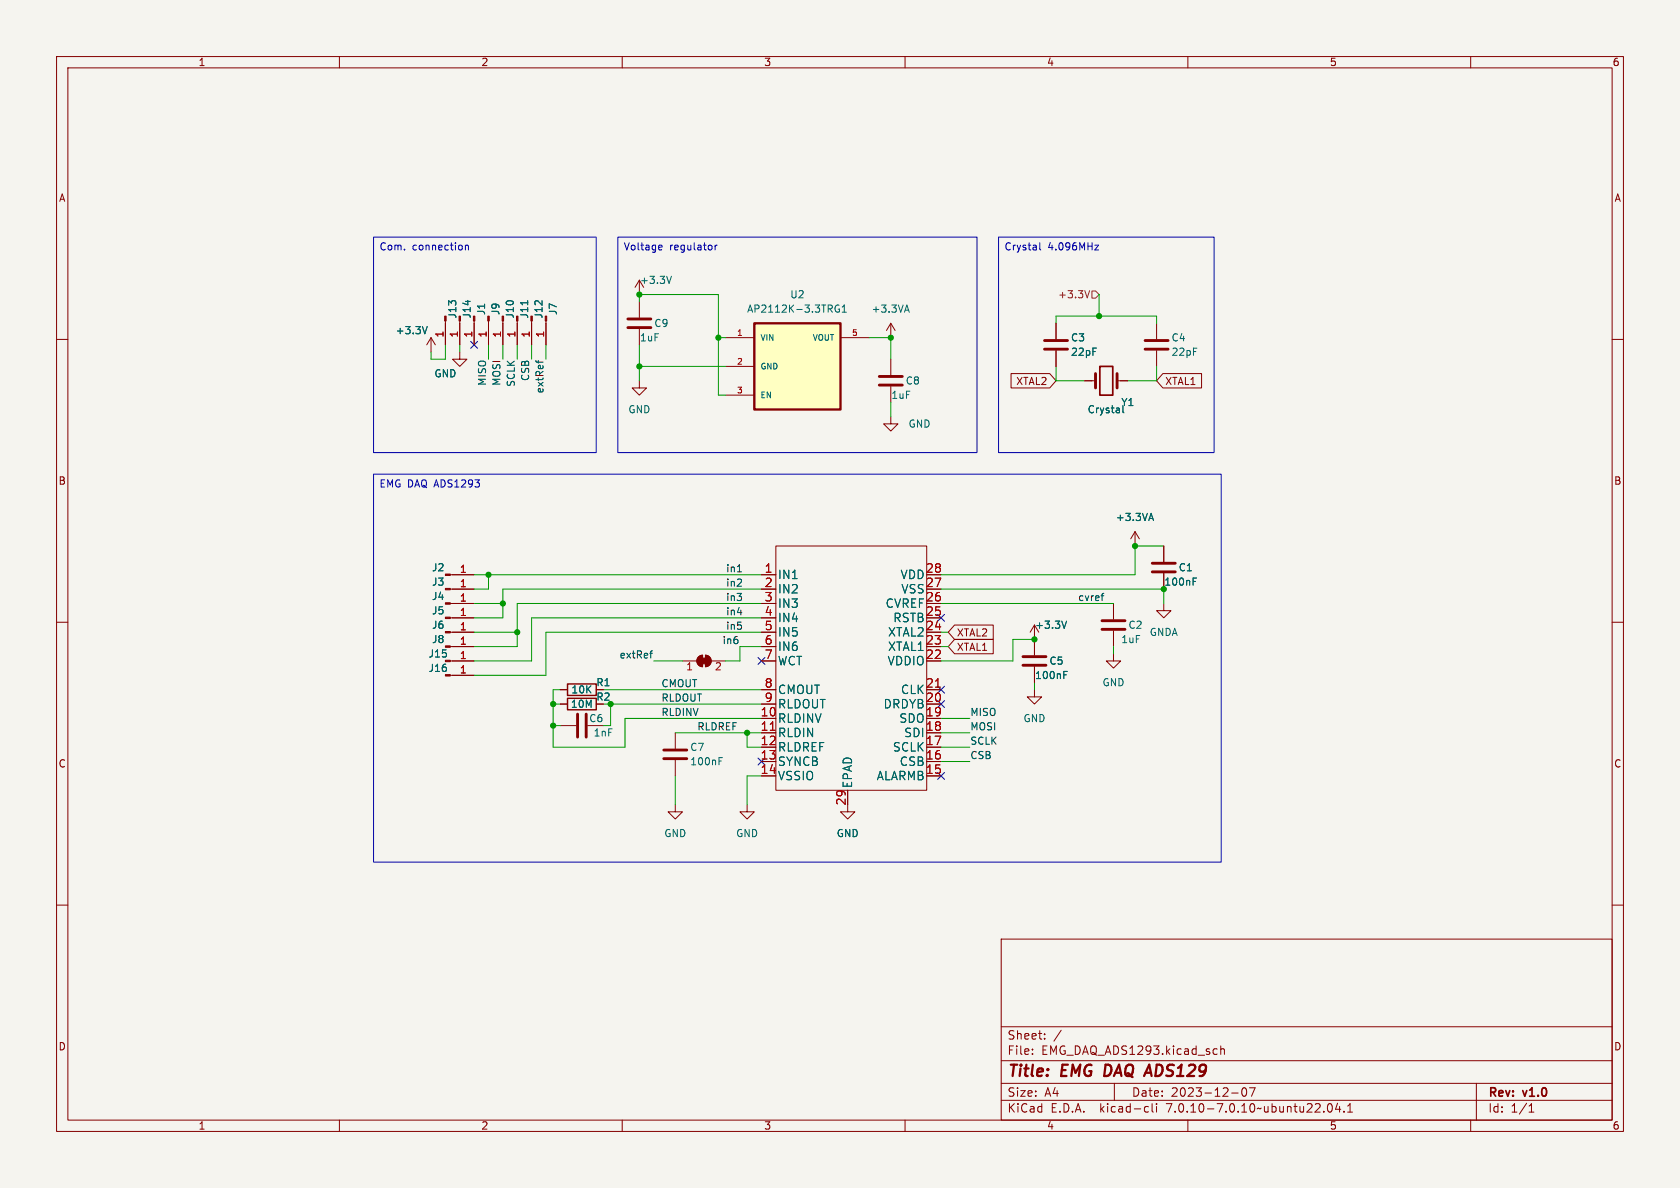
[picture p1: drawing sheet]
<svg xmlns="http://www.w3.org/2000/svg" width="297mm" height="210mm" viewBox="0 0 297 210" stroke-linecap="round" stroke-linejoin="round" font-family="sans-serif">
<path d="M0 0h297v210h-297z" fill="#f5f4ef" stroke="#f5f4ef" stroke-width=".18"/>
<g fill="none" stroke="#840000" stroke-width=".18">
<path d="M10 10h277v190h-277zM12 12h273v186h-273zM60 10v2M110 10v2M160 10v2M210 10v2M260 10v2M10 60h2M76.2 59.7l-.8 1.3M76.2 59.7v2.5M76.2 59.7l.8 1.3M78.7 56.7v4.3"/>
<path d="M81.3 56.7v4.3M83.8 56.7v4.3M86.4 56.7v4.3M88.9 56.7v4.3M91.4 56.7v4.3M94 56.7v4.3M96.5 56.7v4.3M112.3 50.8l.7-1.3v2.6M113 53.3v2.8M113 58.2v2.8M128.3 59.7h5M148.6 59.7h5.1"/>
<path d="M157.5 57.2v2.5M157.5 57.2l-.8 1.2M157.5 57.2l.7 1.2M186.7 57.2v2.7M204.5 57.2v2.7M285 60h2M81.3 62.2v1.3h1.2l-1.2 1.3-1.3-1.3h1.3M113 67.3v1.3h1.3l-1.3 1.3-1.2-1.3h1.2M128.3 64.8h5M128.3 69.9h5M157.5 73.7v1.2h1.2l-1.2 1.3-1.3-1.3h1.3M157.5 63.5v2.8"/>
<path d="M157.5 68.3v2.8M178.7 66h6.9l1.1 1.3-1.1 1.3h-6.9zM186.7 62v2.8M191.8 67.3h1.9M197.5 67.3h1.9M204.5 62v2.8M205.6 66h6.8v2.6h-6.8l-1.1-1.3zM137.2 96.5h26.6v43.2h-26.6zM200.7 94l-.8 1.3M200.7 94v2.5M200.7 94l.7 1.3M205.7 96.5v2.8"/>
<path d="M10 110h2M79.6 109.2h4.2M79.6 116.8h4.2M79.6 101.6h4.2M79.6 104.1h4.2M79.6 106.7h4.2M79.6 111.8h4.2M79.6 114.3h4.2M79.6 119.4h4.2M120.6 116.8h2.6M123.5 116.1l.7-.3v2.1a1.02 1.02 0 0 1-.9-.7 1.02 1.02 0 0 1 .2-1.1zM124.7 115.8a1.02 1.02 0 0 1 1 1 1.02 1.02 0 0 1-1 1.1z"/>
<path d="M125.7 116.8h2.6M134.6 109.2h2.6M134.6 116.8h2.6M134.6 101.6h2.6M134.6 104.1h2.6M134.6 106.7h2.6M134.6 111.8h2.6M134.6 114.3h2.6M168.8 110.5h6.8v2.5h-6.8l-1.2-1.2zM168.8 113h6.8v2.6h-6.8l-1.2-1.3zM182.1 111.8l.8-1.3v5.3M182.9 117.9v2.8"/>
<path d="M196.8 115.6v1.2h1.3l-1.3 1.3-1.2-1.3h1.2M196.8 106.7v2.8M196.8 111.5v2.8M205.7 106.7v1.3h1.3l-1.3 1.2-1.2-1.2h1.2M205.7 101.3v2.8M285 110h2M99.1 121.9h1.2M99.1 128.3h2.8M99.1 124.5h1.2M119.4 129.5v2.8M119.4 134.4v2.8M134.6 121.9h2.6"/>
<path d="M134.6 129.5h2.6M134.6 124.5h2.6M163.8 121.9h2.6M182.9 121.9v1.3h1.2l-1.2 1.3-1.3-1.3h1.3M10 160h2M119.4 142.2v1.3h1.2l-1.2 1.3-1.3-1.3h1.3M132.1 142.2v1.3h1.2l-1.2 1.3-1.3-1.3h1.3M149.9 142.2v1.3h1.2l-1.2 1.3-1.3-1.3h1.3M285 160h2M177 166h108v32h-108zM60 198v2M110 198v2"/>
<path d="M160 198v2M177 194.5h108M177 191.5h108M177 187.5h108M177 181.5h108M182.5 186.3v.1M182.5 185.5v.1M184.7 183.6v.1M184.7 182.8v.1M187.6 182.1l-1.3 2M197 191.5v3M202.6 195.6l.4 .1"/>
<path d="M203 196.5l-.4 .1M203.7 195.1v1.3l.2 .2M204.5 195.1v.1M204.5 195.6v1M210 198v2M215 185.4l.2 .1M215.2 186.3l-.2 .1M215.8 184.9v1.5M215.8 185.5l.2-.1 .4 .1 .1 .9M217.7 193.2h1.2M219.7 192.4l.2-.1a.81 .81 0 0 1 .6 .6 .81 .81 0 0 1-.3 .8l-.2 .1a.81 .81 0 0 1-.3-1.4zM220.9 192.3h1l-.7 1.5"/>
<path d="M234 196.5v.1M234.9 195.2l.1-.1a.81 .81 0 0 1 .6 .6 .81 .81 0 0 1-.3 .8l-.1 .1a.81 .81 0 0 1-.6-.6 .81 .81 0 0 1 .3-.8zM236.5 195l-.4 1.1h.9M236.8 195.6v1M237.6 196.5v.1M238.2 196.6h.9M238.2 195.5l.5-.4v1.5M260 198v2M261 191.5v6.5M270.3 196.6h.9M270.3 195.5l.4-.4v1.5"/>
</g>
<path d="M195.5 188.2l-.3 2h.5" fill="none" stroke="#840000" stroke-width=".4"/>
<path d="M100.3 120.9h5.1v2h-5.1zM100.3 123.4h5.1v2.1h-5.1z" fill="none" stroke="#840000" stroke-width=".25"/>
<g fill="none" stroke="#840000" stroke-width=".51">
<path d="M111 57.9h4.1M111 56.4h4.1M155.4 68.1h4.1M155.4 66.5h4.1M184.7 61.7h4M184.7 60.2h4M193.7 66v2.6M197.5 66v2.6M202.4 61.7h4.1M202.4 60.2h4.1M203.7 99.6h4.1M180.8 117.6h4.1"/>
<path d="M180.8 116.1h4.1M194.8 111.3h4.1M194.8 109.7h4.1M203.7 101.1h4.1M102.1 126.2v4.1M103.6 126.2v4.1M117.3 134.1h4.1M117.3 132.6h4.1"/>
</g>
<g fill="none" stroke="#006464" stroke-width=".18">
<path d="M75.5 57.7l-.4 1.3M93.3 53.2v.7M118.7 48.8l-.4 1.3M148.3 54a.59 .59 0 0 0-.7 .6 .59 .59 0 0 0 .7 .5l.1-.5h-.2M148.9 55.2h.7M148.9 54.3l.4-.4v1.3M160 54.8h.6M160.3 53.9l.4 1.3M198.5 71.7v1.1l.2 .2M203.2 91.7h.6M203.5 90.7l.4 1.3M188.1 119.3h.4"/>
<path d="M188.1 118.7h.6M188.6 109.8l-.5 1.3M210.9 102.8h.5M210.9 102.2h.6M127.1 134.5h.4M127.1 133.9h.6"/>
</g>
<g fill="#840000" stroke="#840000" stroke-width=".18">
<path d="M88.8 55.9h.2v.8h-.2z"/>
<path d="M86.2 55.9h.3v.8h-.3z"/>
<path d="M78.6 55.9h.3v.8h-.3z"/>
<path d="M78.7 109.1h.9v.2h-.9z"/>
<path d="M124 116.3h1v1h-1z"/>
<path d="M123.5 116.1l.7-.3v2.1a1.02 1.02 0 0 1-.9-.7 1.02 1.02 0 0 1 .2-1.1z"/>
<path d="M124.7 115.8a1.02 1.02 0 0 1 1 1 1.02 1.02 0 0 1-1 1.1z"/>
<path d="M78.7 106.6h.9v.2h-.9z"/>
<path d="M78.7 114.2h.9v.2h-.9z"/>
<path d="M78.7 111.6h.9v.3h-.9z"/>
<path d="M78.7 101.5h.9v.2h-.9z"/>
<path d="M78.7 119.3h.9v.2h-.9z"/>
<path d="M78.7 116.7h.9v.3h-.9z"/>
<path d="M78.7 104h.9v.3h-.9z"/>
</g>
<path d="M133.3 57.2h15.3v15.2h-15.3z" fill="#ffffc2" stroke="#ffffc2" stroke-width=".18"/>
<path d="M133.3 57.2h15.3v15.2h-15.3z" fill="none" stroke="#840000" stroke-width=".41"/>
<path d="M136.2 129.1h.8M165.4 121.5h.8" fill="none" stroke="#a90000" stroke-width=".18"/>
<path d="M194.4 64.8h2.3v5.1h-2.3z" fill="none" stroke="#840000" stroke-width=".3"/>
<path d="M192.6 51.4l-.4 1.2M193 51.4h.7l.6 .7-.6 .6h-.7z" fill="none" stroke="#725600" stroke-width=".18"/>
<path d="M94.7 63.7l.1 .3M95.2 63.7v.5M114.9 115.5h.4M115.3 115.1h-.2M130.4 101.1h.7M194.7 105.3h.4M195.1 104.9l-.2 .1" fill="none" stroke="#0f0f0f" stroke-width=".18"/>
<path d="M66 41.9h39.4v38.1h-39.4zM82.3 43.5l.2-.2 .3 .1v.8M82.3 43.3v.9M109.2 41.9h63.5v38.1h-63.5zM116.6 43.3l.4 .1v.2l-.6 .2M117 44.1l-.4 .1M126.4 43.3v.9M126.8 43.3l-.4 .3M176.5 41.9h38.1v38.1h-38.1zM183.8 42.9v1.1l.2 .2M193.5 43.3h.7l-.7 .9h.7M66 83.8h149.9v68.6h-149.9z" fill="none" stroke="#0000c2" stroke-width=".18"/>
<g fill="none" stroke="#009600" stroke-width=".18">
<path d="M113 53.3v-1.2h14v17.8h1.3M127 59.7h1.3M153.7 59.7h3.8v3.8M186.7 57.2v-1.3h17.8v1.3M194.3 52.1v3.8M78.7 61v2.5h-2.5v-1.3M81.3 61v1.2M86.4 61v2.5M88.9 61v2.5M91.4 61v2.5M94 61v2.5M96.5 61v2.5"/>
<path d="M113 61v6.3M113 64.8h15.3M157.5 71.1v2.6M186.7 64.8v2.5h5.1M204.5 64.8v2.5h-5.1M205.7 96.5h-5v5.1h-34.3M83.8 111.8h7.6M83.8 101.6h50.8M83.8 106.7h5.1M86.4 101.6v2.5h-2.6M115.6 116.8h5M134.6 109.2h-40.6v7.6h-10.2"/>
<path d="M134.6 106.7h-43.2v7.6h-7.6M134.6 111.8h-38.1v7.6h-12.7M134.6 104.1h-45.7v5.1h-5.1M134.6 114.3h-3.8v2.5h-2.5M166.4 111.8h1.2M166.4 114.3h1.2M166.4 106.7h30.4M166.4 104.1h39.3v2.6M182.9 113h-3.8v3.8h-12.7M196.8 114.3v1.3M97.8 124.5h1.3M97.8 128.3h1.3"/>
<path d="M99.1 121.9h-1.3v10.2h12.7v-5.1h24.1M106.7 121.9h27.9M119.4 129.5h15.2M119.4 137.2v5M132.1 129.5v2.6h2.5M134.6 137.2h-2.5v5M134.6 124.5h-26.7v3.8h-1.2M166.4 127h5M166.4 134.6h5M166.4 129.5h5M166.4 132.1h5M182.9 120.7v1.2"/>
</g>
<g fill="none" stroke="#000084" stroke-width=".18">
<path d="M83.2 60.4l1.2 1.2M84.4 60.4l-1.2 1.2M134 116.2l1.2 1.2M135.2 116.2l-1.2 1.2M165.8 108.6l1.2 1.2M167 108.6l-1.2 1.2M134 134l1.2 1.2M135.2 134l-1.2 1.2M165.8 121.3l1.2 1.2M165.8 123.9l1.2 1.2M165.8 136.6l1.2 1.2M167 121.3l-1.2 1.2"/>
<path d="M167 123.9l-1.2 1.2M167 136.6l-1.2 1.2"/>
</g>
<g fill="#009600" stroke="#009600" stroke-width=".18">
<circle cx="91.4" cy="111.8" r=".46"/>
<circle cx="97.8" cy="124.5" r=".46"/>
<circle cx="132.1" cy="129.5" r=".46"/>
<circle cx="97.8" cy="128.3" r=".46"/>
<circle cx="107.9" cy="124.5" r=".46"/>
<circle cx="182.9" cy="113" r=".46"/>
<circle cx="205.7" cy="104.1" r=".46"/>
<circle cx="200.7" cy="96.5" r=".46"/>
<circle cx="88.9" cy="106.7" r=".46"/>
<circle cx="86.4" cy="101.6" r=".46"/>
<circle cx="113" cy="64.8" r=".46"/>
<circle cx="127" cy="59.7" r=".46"/>
<circle cx="194.3" cy="55.9" r=".46"/>
<circle cx="157.5" cy="59.7" r=".46"/>
<circle cx="113" cy="52.1" r=".46"/>
</g>
<g font-size="2.8" fill="#840000">
<text x="178" y="190.9">Title:</text>
<text x="187.7" y="190.9">EMG</text>
<text x="196.1" y="190.9">DAQ ADS129</text>
</g>
<g font-size="2.1" fill="#a90000">
<text x="135.1" y="101.3">1</text>
<text x="163.6" y="101.3">28</text>
<text x="135.1" y="103.9">2</text>
<text x="135.1" y="106.4">3</text>
<text x="135.1" y="109">4</text>
<text x="135.1" y="111.5">5</text>
<text x="163.6" y="109">25</text>
<text x="135.1" y="114">6</text>
<text x="135.1" y="116.6">7</text>
<text x="163.6" y="116.6">22</text>
<text x="163.6" y="114">23</text>
<text x="135.1" y="121.7">8</text>
<text x="135.1" y="124.2">9</text>
<text x="163.6" y="124.2">20</text>
<text x="163.6" y="121.7">21</text>
<text x="134.4" y="126.7">10</text>
<text x="134.4" y="129.3">11</text>
<text x="134.4" y="131.8">12</text>
<text x="163.6" y="131.8">17</text>
<text x="163.6" y="129.3">18</text>
<text x="134.4" y="134.4">13</text>
<text x="134.4" y="136.9">14</text>
<text x="163.6" y="134.4">16</text>
<text x="149.6" y="142.5" transform="rotate(-90 149.6 142.5)">29</text>
</g>
<g font-size="2.1" fill="#006464">
<text x="137.4" y="102.6">IN1</text>
<text x="137.4" y="105.1">IN2</text>
<text x="137.4" y="107.7">IN3</text>
<text x="156.5" y="107.7">CVREF</text>
<text x="159.1" y="102.6">VDD</text>
<text x="159.3" y="105.1">VSS</text>
<text x="163.6" y="106.4">26</text>
<text x="163.6" y="103.9">27</text>
<text x="137.4" y="110.2">IN4</text>
<text x="137.4" y="112.7">IN5</text>
<text x="156.9" y="112.7">XTAL2</text>
<text x="157.9" y="110.2">RSTB</text>
<text x="163.6" y="111.5">24</text>
<text x="137.4" y="115.3">IN6</text>
<text x="137.4" y="117.8">WCT</text>
<text x="156.9" y="117.8">VDDIO</text>
<text x="156.9" y="115.3">XTAL1</text>
<text x="137.4" y="122.9">CMOUT</text>
<text x="137.4" y="125.4">RLDOUT</text>
<text x="156.1" y="125.4">DRDYB</text>
<text x="159.2" y="122.9">CLK</text>
<text x="137.4" y="128">RLDINV</text>
<text x="137.4" y="130.5">RLDIN</text>
<text x="158.9" y="128">SDO</text>
<text x="159.8" y="130.5">SDI</text>
<text x="163.6" y="126.7">19</text>
<text x="137.4" y="133.1">RLDREF</text>
<text x="137.4" y="135.6">SYNCB</text>
<text x="157.8" y="133.1">SCLK</text>
<text x="159" y="135.6">CSB</text>
<text x="163.6" y="136.9">15</text>
<text x="137.4" y="138.1">VSSIO</text>
<text x="150.8" y="139.4" transform="rotate(-90 150.8 139.4)">EPAD</text>
<text x="154.9" y="138.1">ALARMB</text>
</g>
<g font-size="2.1" fill="#840000">
<text x="178" y="184">Sheet:</text>
<text x="178" y="186.7">File:</text>
<text x="184.1" y="186.7">EMG_DAQ_ADS1293.kicad_sch</text>
<text x="178" y="196.9">KiCad</text>
<text x="178" y="194.1">Size:</text>
<text x="184.7" y="194.1">A4</text>
<text x="185.7" y="196.9">E.D.A.</text>
<text x="194.6" y="196.9">kicad-cli</text>
<text x="200" y="194.1">Date:</text>
<text x="206.5" y="196.9">7.0.10-7.0.10~ubuntu22.04.1</text>
<text x="207" y="194.1">2023-12-07</text>
<text x="263" y="194.3">Rev:</text>
<text x="263" y="196.9">Id:</text>
<text x="267.1" y="196.9">1/1</text>
<text x="269.4" y="194.3">v1.0</text>
</g>
<g font-size="1.8" fill="#840000">
<text x="35" y="11.9">1</text>
<text x="85" y="11.9">2</text>
<text x="135" y="11.9">3</text>
<text x="185" y="11.9">4</text>
<text x="235" y="11.9">5</text>
<text x="285" y="11.9">6</text>
<text x="10.3" y="35.9">A</text>
<text x="285.3" y="35.9">A</text>
<text x="179.6" y="68.3">XTAL2</text>
<text x="205.9" y="68.3">XTAL1</text>
<text x="10.3" y="85.9">B</text>
<text x="285.3" y="85.9">B</text>
<text x="169.1" y="112.7">XTAL2</text>
<text x="169.1" y="115.3">XTAL1</text>
<text x="105.3" y="121.5">R1</text>
<text x="105.3" y="124.1">R2</text>
<text x="10.3" y="135.9">C</text>
<text x="285.3" y="135.9">C</text>
<text x="10.3" y="185.9">D</text>
<text x="285.3" y="185.9">D</text>
<text x="35" y="199.9">1</text>
<text x="85" y="199.9">2</text>
<text x="135" y="199.9">3</text>
<text x="185" y="199.9">4</text>
<text x="235" y="199.9">5</text>
<text x="285" y="199.9">6</text>
</g>
<g font-size="1.8" fill="#0000c2">
<text x="67" y="44.6">Com.</text>
<text x="72.9" y="44.6">connection</text>
<text x="110.2" y="44.6">Voltage</text>
<text x="118.4" y="44.6">regulator</text>
<text x="177.5" y="44.6">Crystal</text>
<text x="185.2" y="44.6">4.096MHz</text>
<text x="67" y="86.5">EMG DAQ ADS1293</text>
</g>
<g font-size="1.8" fill="#006464">
<text x="113" y="50.4">+3.3V</text>
<text x="139.6" y="52.9">U2</text>
<text x="69.9" y="59.3">+3.3V</text>
<text x="80.9" y="56.4" transform="rotate(-90 80.9 56.4)">J13</text>
<text x="83.4" y="56.4" transform="rotate(-90 83.4 56.4)">J14</text>
<text x="86" y="55.8" transform="rotate(-90 86 55.8)">J1</text>
<text x="88.5" y="55.8" transform="rotate(-90 88.5 55.8)">J9</text>
<text x="91" y="56.4" transform="rotate(-90 91 56.4)">J10</text>
<text x="93.6" y="56.4" transform="rotate(-90 93.6 56.4)">J11</text>
<text x="96.1" y="56.4" transform="rotate(-90 96.1 56.4)">J12</text>
<text x="98.7" y="55.8" transform="rotate(-90 98.7 55.8)">J7</text>
<text x="115.6" y="58">C9</text>
<text x="132" y="55.5">AP2112K-3.3TRG1</text>
<text x="154" y="55.5">+3.3VA</text>
<text x="113" y="60.6">1uF</text>
<text x="189.2" y="60.6">C3</text>
<text x="189.2" y="63.1">22pF</text>
<text x="207" y="60.6">C4</text>
<text x="207" y="63.1">22pF</text>
<text x="76.7" y="66.9">GND</text>
<text x="157.5" y="70.7">1uF</text>
<text x="160" y="68.2">C8</text>
<text x="198.1" y="72">Y1</text>
<text x="111" y="73.3">GND</text>
<text x="160.5" y="75.8">GND</text>
<text x="192.2" y="73.3">Crystal</text>
<text x="197.2" y="92.3">+3.3VA</text>
<text x="76.3" y="101.2">J2</text>
<text x="208.3" y="101.2">C1</text>
<text x="76.3" y="106.3">J4</text>
<text x="76.3" y="103.7">J3</text>
<text x="205.7" y="103.7">100nF</text>
<text x="76.3" y="108.8">J5</text>
<text x="76.3" y="113.9">J8</text>
<text x="76.3" y="111.4">J6</text>
<text x="182.9" y="111.4">+3.3V</text>
<text x="198.1" y="113.9">1uF</text>
<text x="199.4" y="111.4">C2</text>
<text x="203.2" y="112.6">GNDA</text>
<text x="75.7" y="119">J16</text>
<text x="75.7" y="116.4">J15</text>
<text x="185.4" y="117.7">C5</text>
<text x="100.8" y="125.3">10M</text>
<text x="100.9" y="122.8">10K</text>
<text x="182.9" y="120.2">100nF</text>
<text x="194.8" y="121.5">GND</text>
<text x="104.1" y="127.9">C6</text>
<text x="104.9" y="130.4">1nF</text>
<text x="180.8" y="127.9">GND</text>
<text x="121.9" y="132.9">C7</text>
<text x="121.9" y="135.5">100nF</text>
<text x="117.3" y="148.2">GND</text>
<text x="130" y="148.2">GND</text>
<text x="147.8" y="148.2">GND</text>
</g>
<text font-size="1.8" fill="#725600" x="187" y="52.9">+3.3V</text>
<g font-size="1.8" fill="#a90000">
<text x="78.5" y="59.8" transform="rotate(-90 78.5 59.8)">1</text>
<text x="81" y="59.8" transform="rotate(-90 81 59.8)">1</text>
<text x="83.6" y="59.8" transform="rotate(-90 83.6 59.8)">1</text>
<text x="86.1" y="59.8" transform="rotate(-90 86.1 59.8)">1</text>
<text x="88.6" y="59.8" transform="rotate(-90 88.6 59.8)">1</text>
<text x="91.2" y="59.8" transform="rotate(-90 91.2 59.8)">1</text>
<text x="93.7" y="59.8" transform="rotate(-90 93.7 59.8)">1</text>
<text x="96.3" y="59.8" transform="rotate(-90 96.3 59.8)">1</text>
<text x="81.2" y="101.3">1</text>
<text x="81.2" y="106.4">1</text>
<text x="81.2" y="103.9">1</text>
<text x="81.2" y="109">1</text>
<text x="81.2" y="111.5">1</text>
<text x="81.2" y="114">1</text>
<text x="81.2" y="119.1">1</text>
<text x="81.2" y="116.6">1</text>
<text x="121.2" y="118.8">1</text>
<text x="126.3" y="118.8">2</text>
</g>
<g font-size="1.8" fill="#0f0f0f">
<text x="86" y="68.3" transform="rotate(-90 86 68.3)">MISO</text>
<text x="88.6" y="68.3" transform="rotate(-90 88.6 68.3)">MOSI</text>
<text x="91.1" y="68.5" transform="rotate(-90 91.1 68.5)">SCLK</text>
<text x="93.6" y="67.5" transform="rotate(-90 93.6 67.5)">CSB</text>
<text x="96.2" y="69.6" transform="rotate(-90 96.2 69.6)">extRef</text>
<text x="128.3" y="101.3">in1</text>
<text x="128.3" y="103.8">in2</text>
<text x="128.3" y="106.3">in3</text>
<text x="190.5" y="106.3">cvref</text>
<text x="127.6" y="114">in6</text>
<text x="128.3" y="108.9">in4</text>
<text x="128.3" y="111.4">in5</text>
<text x="109.4" y="116.5">extRef</text>
<text x="116.8" y="121.6">CMOUT</text>
<text x="116.8" y="124.1">RLDOUT</text>
<text x="116.8" y="126.7">RLDINV</text>
<text x="123.2" y="129.2">RLDREF</text>
<text x="171.4" y="131.7">SCLK</text>
<text x="171.4" y="126.7">MISO</text>
<text x="171.4" y="129.2">MOSI</text>
<text x="171.4" y="134.3">CSB</text>
</g>
<g font-size="1.4" fill="#a90000">
<text x="130.2" y="59.4">1</text>
<text x="150.5" y="59.4">5</text>
<text x="130.2" y="64.5">2</text>
<text x="130.2" y="69.6">3</text>
</g>
<g font-size="1.4" fill="#006464">
<text x="134.4" y="60.4">VIN</text>
<text x="134.4" y="65.5">GND</text>
<text x="143.5" y="60.4">VOUT</text>
<text x="134.4" y="70.6">EN</text>
</g>
</svg>
